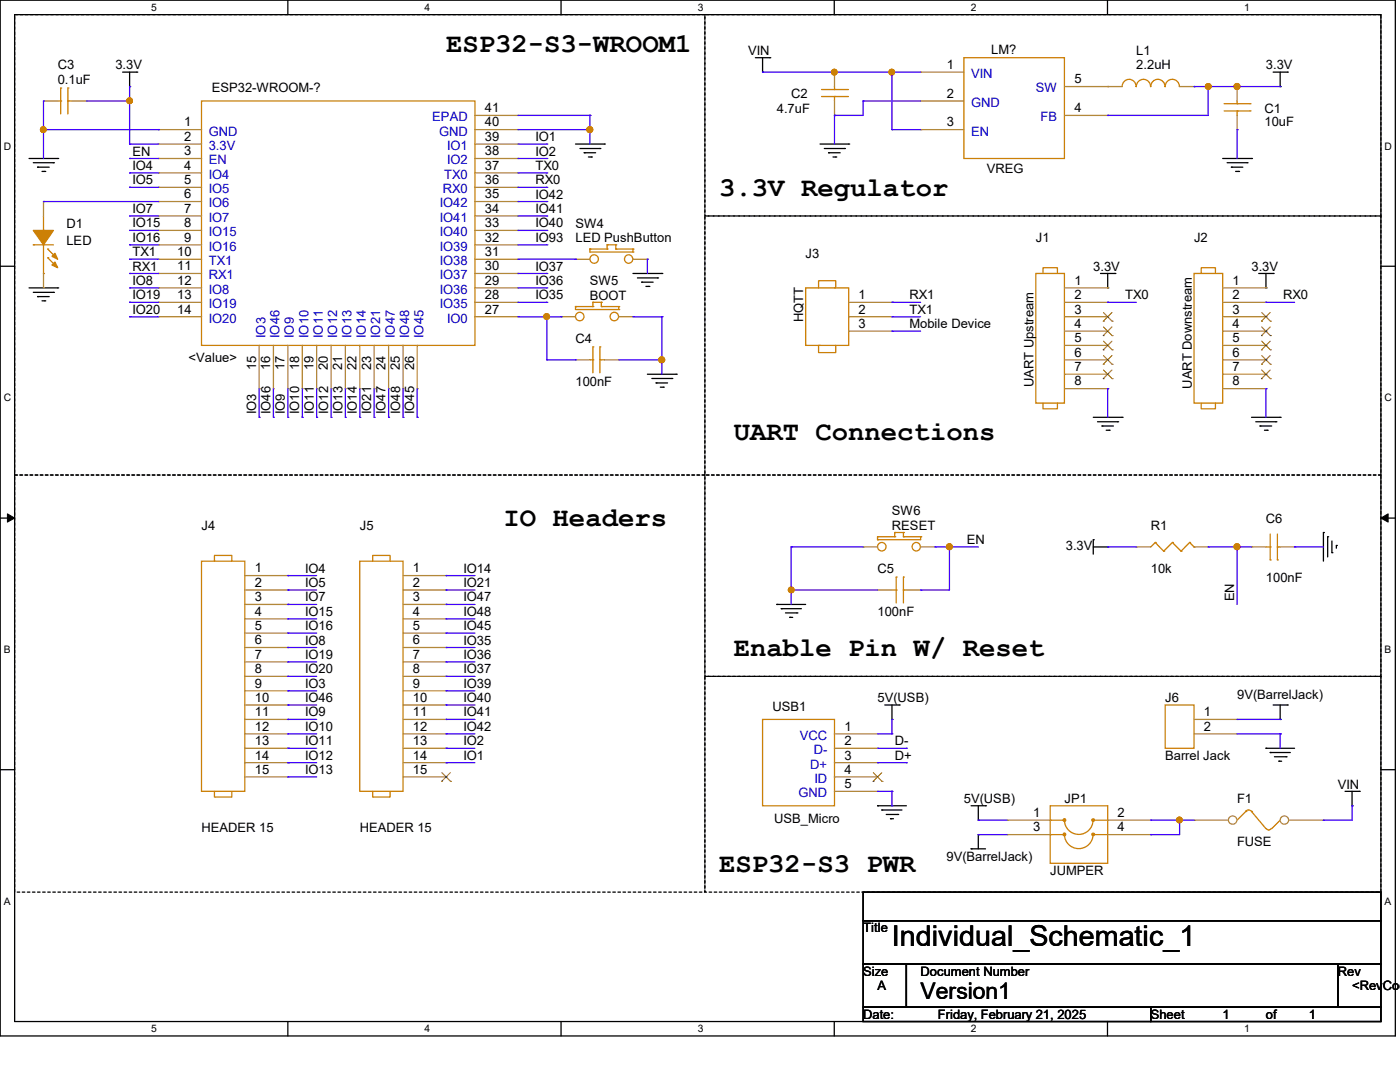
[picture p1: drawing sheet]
<svg xmlns="http://www.w3.org/2000/svg" width="279mm" height="216mm" viewBox="0 0 279 216" stroke-linecap="round" stroke-linejoin="round" font-family="sans-serif">
<path d="M0 0h278.5v206.7h-278.5zM2.9 2.9h272.7v200.9h-272.7z" fill="none" stroke="#000" stroke-width=".25"/>
<g fill="#fff">
<path d="M30.2 .3h1.1v2.3h-1.1z"/>
<path d="M30.2 204.1h1.1v2.3h-1.1z"/>
</g>
<path d="M57.4 0v2.9M57.4 203.8v2.9" fill="none" stroke="#000" stroke-width=".25"/>
<g fill="#fff">
<path d="M84.7 .3h1.1v2.3h-1.1z"/>
<path d="M84.7 204.1h1.1v2.3h-1.1z"/>
</g>
<path d="M112 0v2.9M112 203.8v2.9" fill="none" stroke="#000" stroke-width=".25"/>
<g fill="#fff">
<path d="M139.2 .3h1.1v2.3h-1.1z"/>
<path d="M139.2 204.1h1.1v2.3h-1.1z"/>
</g>
<path d="M166.5 0v2.9M166.5 203.8v2.9" fill="none" stroke="#000" stroke-width=".25"/>
<g fill="#fff">
<path d="M193.8 .3h1.1v2.3h-1.1z"/>
<path d="M193.8 204.1h1.1v2.3h-1.1z"/>
</g>
<path d="M221 0v2.9M221 203.8v2.9" fill="none" stroke="#000" stroke-width=".25"/>
<g fill="#fff">
<path d="M248.3 .3h1.1v2.3h-1.1z"/>
<path d="M248.3 204.1h1.1v2.3h-1.1z"/>
<path d="M.8 28h1.4v2.3h-1.4z"/>
<path d="M276.3 28h1.4v2.3h-1.4z"/>
<path d="M.8 78.2h1.4v2.3h-1.4z"/>
<path d="M276.3 78.2h1.4v2.3h-1.4z"/>
</g>
<path d="M0 53.1h2.9M275.6 53.1h2.9" fill="none" stroke="#000" stroke-width=".25"/>
<g fill="#fff">
<path d="M.8 128.5h1.3v2.2h-1.3z"/>
<path d="M276.3 128.5h1.3v2.2h-1.3z"/>
</g>
<path d="M0 103.4h2.9M275.6 103.4h2.9" fill="none" stroke="#000" stroke-width=".25"/>
<path d="M1.5 102.5l1.4 .9-1.4 .8zM275.6 103.4l1.4-.9v1.7z" fill="#000" stroke="#000" stroke-width=".2"/>
<g fill="#fff">
<path d="M.8 178.7h1.3v2.2h-1.3z"/>
<path d="M276.3 178.7h1.3v2.2h-1.3z"/>
</g>
<g fill="none" stroke="#000" stroke-width=".25">
<path d="M24.5 14.4h2.8M25.9 17.3h.1M25.9 14.4v2.9M27.3 14.4h.1M150.7 11.5h2.9M152.2 14.4h.1M152.2 11.5v2.9M153.6 11.5h.1M254.1 14.4h2.8M255.5 17.3h.1M255.5 14.4v2.9M256.9 14.4h.1"/>
<path d="M5.8 31.6h5.7M6.6 32.5h4.1M7.5 33.4h.1M7.5 33.4h2.3M8.4 34.2h.5M8.9 34.2h.1M10.7 32.5h.1M11.5 31.6h.1M114.9 28.7h5.7M115.7 29.6h4M116.6 30.5h.1M116.6 30.5h2.3"/>
<path d="M117.4 31.3h.6M118 31.3h.1M119.7 29.6h.1M120.6 28.7h.1M163.7 28.7h5.7M164.5 29.6h4M165.4 30.5h.1M165.4 30.5h2.3M166.2 31.3h.6M166.8 31.3h.1M168.5 29.6h.1M169.4 28.7h.1"/>
<path d="M244 31.6h5.8M244.9 32.5h4M245.7 33.4h.1M245.7 33.4h2.3M246.6 34.2h.6M247.2 34.2h.1M248.9 32.5h.1M249.8 31.6h.1M5.8 57.4h5.7M6.6 58.3h4.1M7.5 59.2h.1M7.5 59.2h2.3"/>
<path d="M10.7 58.3h.1M11.5 57.4h.1M126.3 54.6h5.8M127.2 55.5h4M128.1 56.3h.1M128.1 56.3h2.2M128.9 57.1h.6M129.5 57.1h.1M131.2 55.5h.1M132.1 54.6h.1M219.6 54.6h2.9M221.1 57.4h.1"/>
<path d="M221.1 54.6v2.8M222.5 54.6h.1M251.2 54.6h2.9M252.6 57.4h.1M252.6 54.6v2.8M254.1 54.6h.1M8.4 60h.5M8.9 60h.1M129.2 74.7h5.8M130.1 75.5h4M130.9 76.4h.1M130.9 76.4h2.3"/>
<path d="M131.8 77.3h.6M132.4 77.3h.1M134.1 75.5h.1M135 74.7h.1M218.2 83.3h5.7M219 84.2h4.1M219.9 85h.1M219.9 85h2.3M220.8 85.9h.6M221.4 85.9h.1M223.1 84.2h.1M223.9 83.3h.1"/>
<path d="M249.8 83.3h5.7M250.6 84.2h4M251.5 85h.1M251.5 85h2.3M252.3 85.9h.6M252.9 85.9h.1M254.6 84.2h.1M255.5 83.3h.1M218.2 107.7h.1M218.2 109.1h2.9M218.2 107.7v2.9M221.1 109.1h.1"/>
<path d="M264.1 106.3h.1M264.1 106.3v5.7M265 107.1h.1M265 107.1v4M265.8 110.3h.1M265.8 107.9v2.4M266.7 108.8h.1M266.7 108.8v.6M155 120.6h.1M155 120.6h5.8M155.9 121.5h.1M155.9 121.5h4"/>
<path d="M156.8 122.3h2.2M157.6 123.2h.1M157.6 123.2h.6M159 122.3h.1M0 153.6h2.9M176.6 140.7h2.9M178 143.6h.1M178 140.7v2.9M179.5 140.7h.1M252.6 149.3h.1M252.6 149.3h5.8M253.5 150.2h.1"/>
<path d="M253.5 150.2h4M254.1 140.7h2.8M254.3 151h2.4M255.2 151.9h.1M255.2 151.9h.6M255.5 143.6h.1M255.5 140.7v2.9M256.7 151h.1M256.9 140.7h.1M268.4 157.9h2.9M269.8 157.9v2.9M271.3 157.9h.1"/>
<path d="M275.6 153.6h2.9M172.3 178h103.3v5.7h-103.3zM175.1 160.8h.1M175.1 160.8h5.8M176 161.6h.1M176 161.6h4M176.9 162.5h2.3M177.7 163.4h.1M177.7 163.4h.6M179.2 162.5h.1M193.8 169.4h.1M193.8 160.8h2.9"/>
<path d="M193.8 169.4h2.9M195.2 163.7h.1M195.2 166.5h.1M195.2 160.8v2.9M195.2 166.5v2.9M196.7 160.8h.1M269.8 160.8h.1M172.3 183.7h103.3v8.7h-103.3zM172.3 192.4h8.6v8.6h-8.6zM180.9 192.4h86.1v8.6h-86.1zM267 192.4h8.6v8.6h-8.6zM172.3 201h57.4v2.8h-57.4z"/>
<path d="M229.7 201h45.9v2.8h-45.9z"/>
</g>
<path d="M2.9 2.9h137.8v91.9h-137.8zM140.7 2.9h134.9v40.2h-134.9zM140.7 43.1h134.9v51.7h-134.9zM2.9 94.8h137.8v83.2h-137.8zM140.7 94.8h134.9v40.2h-134.9zM140.7 135h134.9v43h-134.9z" fill="none" stroke="#000" stroke-width=".25" stroke-dasharray=".5"/>
<path d="M248.6 161.9l.6-.3 .6 .3M248.6 161.9h.1M248.6 161.9l-1.7 1.8M249.8 161.9h.1M249.8 161.9l2.8 3.5M253.7 165.3l-.5 .3-.5-.3M255.5 163.7h.1M255.5 163.7l-1.7 1.7" fill="none" stroke="#cc8006" stroke-width=".25"/>
<circle cx="246" cy="163.6" r=".84" fill="#fff" stroke="#a84" stroke-width=".25"/>
<path d="M238.3 163.7h.1M238.3 163.7h6.9" fill="none" stroke="#a84" stroke-width=".25"/>
<circle cx="256.3" cy="163.6" r=".84" fill="#fff" stroke="#a84" stroke-width=".25"/>
<g fill="none" stroke="#a84" stroke-width=".25">
<path d="M166.5 14.4h.1M166.5 14.4v2.9M183.7 14.4h.1M183.7 14.4h8.7M212.4 17.3h11.5M221.1 17.3h.1M235.4 17.3h2.9M238.3 17.3h.1M246.9 17.3h.1M246.9 17.3v2.9M8.7 20.2h.1M8.7 20.2h2.8"/>
<path d="M14.4 20.2h2.9M17.3 20.2h.1M31.6 25.9h.1M31.6 28.7h.1M31.6 31.6h.1M31.6 34.5h.1M31.6 37.4h.1M31.6 25.9h8.6M31.6 28.7h8.6M31.6 31.6h8.6M31.6 34.5h8.6M31.6 37.4h8.6"/>
<path d="M94.8 25.9h8.6M94.8 23h8.6M94.8 28.7h8.6M94.8 31.6h8.6M94.8 34.5h8.6M94.8 37.4h8.6M103.4 37.4h.1M103.4 34.5h.1M103.4 31.6h.1M103.4 28.7h.1M103.4 25.9h.1M103.4 23h.1"/>
<path d="M166.5 23h.1M166.5 20.2v2.8M183.7 20.2h.1M183.7 25.9h.1M183.7 20.2h8.7M183.7 25.9h8.7M212.4 23h8.7M221.1 23h.1M246.9 25.9h.1M246.9 23v2.9M8.7 40.2h.1M8.7 57.4h.1"/>
<path d="M8.7 40.2v2.9M8.7 54.6v2.8M31.6 40.2h.1M31.6 43.1h.1M31.6 46h.1M31.6 48.9h.1M31.6 51.7h.1M31.6 54.6h.1M31.6 57.4h.1M31.6 51.7h8.6M31.6 57.4h8.6M31.6 40.2h8.6"/>
<path d="M31.6 43.1h8.6M31.6 46h8.6M31.6 48.9h8.6M31.6 54.6h8.6M94.8 51.7h8.6M94.8 57.4h8.6M94.8 40.2h8.6M94.8 43.1h8.6M94.8 46h8.6M94.8 48.9h8.6M94.8 54.6h8.6M103.4 57.4h.1"/>
<path d="M103.4 54.6h.1M103.4 51.7h.1M103.4 48.9h.1M103.4 46h.1M103.4 43.1h.1M103.4 40.2h.1M114.9 51.7h.1M114.9 51.7h2.8M126.3 51.7h2.9M129.2 51.7h.1M212.4 57.4h8.7M221.1 57.4h.1"/>
<path d="M244 57.4h8.6M252.6 57.4h.1M31.6 60.3h.1M31.6 63.2h.1M31.6 63.2h8.6M31.6 60.3h8.6M51.7 77.6h.1M51.7 68.9v8.7M54.6 77.6h.1M54.6 68.9v8.7M57.4 77.6h.1M57.4 68.9v8.7"/>
<path d="M60.3 77.6h.1M60.3 68.9v8.7M63.2 77.6h.1M63.2 68.9v8.7M66.1 77.6h.1M66.1 68.9v8.7M68.9 77.6h.1M68.9 68.9v8.7M71.8 77.6h.1M71.8 68.9v8.7M74.7 77.6h.1M74.7 68.9v8.7"/>
<path d="M77.6 77.6h.1M77.6 68.9v8.7M80.4 77.6h.1M80.4 68.9v8.7M83.3 77.6h.1M83.3 68.9v8.7M94.8 63.2h8.6M94.8 60.3h8.6M103.4 63.2h.1M103.4 60.3h.1M112 63.2h.1M112 63.2h2.9"/>
<path d="M114.9 71.8h.1M114.9 71.8h2.8M120.6 71.8h2.9M123.5 71.8h.1M123.5 63.2h2.8M126.3 63.2h.1M169.4 63.2h8.6M169.4 60.3h8.6M169.4 66.1h8.6M178 60.3h.1M178 63.2h.1M178 66.1h.1"/>
<path d="M212.4 63.2h8.7M212.4 71.8h8.7M212.4 60.3h8.7M212.4 66.1h8.7M212.4 68.9h8.7M212.4 74.7h8.7M212.4 77.6h8.7M221.1 60.3h.1M221.1 63.2h.1M221.1 66.1h.1M221.1 68.9h.1M221.1 71.8h.1"/>
<path d="M221.1 74.7h.1M221.1 77.6h.1M244 63.2h8.6M244 71.8h8.6M244 60.3h8.6M244 66.1h8.6M244 68.9h8.6M244 74.7h8.6M244 77.6h8.6M252.6 60.3h.1M252.6 63.2h.1M252.6 66.1h.1"/>
<path d="M252.6 68.9h.1M252.6 71.8h.1M252.6 74.7h.1M252.6 77.6h.1M48.9 114.9h8.5M48.9 117.7h8.5M57.4 114.9h.1M57.4 117.7h.1M80.4 114.9h8.6M80.4 117.7h8.6M89 114.9h.1M89 117.7h.1"/>
<path d="M172.3 109.1h.1M172.3 109.1h2.8M175.1 117.7h.1M175.1 117.7h2.9M180.9 117.7h2.8M183.7 117.7h.1M183.7 109.1h2.9M186.6 109.1h.1M226.8 109.1h.1M226.8 109.1h2.9M238.3 109.1h2.8M241.1 109.1h.1"/>
<path d="M249.8 109.1h.1M249.8 109.1h2.8M255.5 109.1h2.9M258.4 109.1h.1M48.9 120.6h8.5M48.9 123.5h8.5M48.9 126.3h8.5M48.9 129.2h8.5M48.9 132.1h8.5M48.9 135h8.5M48.9 137.8h8.5M57.4 120.6h.1"/>
<path d="M57.4 123.5h.1M57.4 126.3h.1M57.4 129.2h.1M57.4 132.1h.1M57.4 135h.1M57.4 137.8h.1M80.4 120.6h8.6M80.4 123.5h8.6M80.4 126.3h8.6M80.4 129.2h8.6M80.4 132.1h8.6M80.4 135h8.6"/>
<path d="M80.4 137.8h8.6M89 120.6h.1M89 123.5h.1M89 126.3h.1M89 129.2h.1M89 132.1h.1M89 135h.1M89 137.8h.1M48.9 140.7h8.5M48.9 143.6h8.5M48.9 146.4h8.5M48.9 149.3h8.5"/>
<path d="M48.9 152.2h8.5M48.9 155h8.5M57.4 140.7h.1M57.4 143.6h.1M57.4 146.4h.1M57.4 149.3h.1M57.4 152.2h.1M57.4 155h.1M80.4 140.7h8.6M80.4 143.6h8.6M80.4 146.4h8.6M80.4 149.3h8.6"/>
<path d="M80.4 152.2h8.6M80.4 155h8.6M89 140.7h.1M89 143.6h.1M89 146.4h.1M89 149.3h.1M89 152.2h.1M89 155h.1M166.5 146.4h8.6M166.5 149.3h8.6M166.5 152.2h8.6M166.5 155h8.6"/>
<path d="M166.5 157.9h8.6M175.1 146.4h.1M175.1 149.3h.1M175.1 152.2h.1M175.1 155h.1M175.1 157.9h.1M238.3 143.6h8.6M238.3 146.4h8.6M246.9 143.6h.1M246.9 146.4h.1M201 163.7h.1M201 166.5h.1"/>
<path d="M201 163.7h8.6M201 166.5h8.6M221.1 163.7h8.6M221.1 166.5h8.6M229.7 163.7h.1M229.7 166.5h.1M257.2 163.7h6.9M264.1 163.7h.1"/>
</g>
<g fill="none" stroke="#cc8006" stroke-width=".25">
<path d="M12.1 17.6h.1M12.1 17.6v5.1M13.5 17.6h.1M13.5 17.6v5.1M164 19.3h5.1M164 17.9h5.1M166.5 17.9h.1M166.5 19.3h.1M166.5 17.3v.6M166.5 19.3v.9M169.1 19.3h.1M169.1 17.9h.1"/>
<path d="M192.4 11.5h20v20.1h-20zM226.7 17.3a1.4 1.4 0 0 0-1.4-1.5 1.4 1.4 0 0 0-1.4 1.5M229.6 17.3a1.42 1.42 0 0 0-1.4-1.5 1.42 1.42 0 0 0-1.4 1.5M232.5 17.3a1.42 1.42 0 0 0-1.4-1.5 1.42 1.42 0 0 0-1.4 1.5M235.4 17.3a1.42 1.42 0 0 0-1.4-1.5 1.42 1.42 0 0 0-1.5 1.5M11.5 20.2h.6M12.1 20.2h.1M13.5 20.2h.1M13.5 20.2h.9M40.2 20.2h54.6v48.7h-54.6zM244.3 22.1h5.2M244.3 20.7h5.2"/>
<path d="M246.9 20.7h.1M246.9 22.1h.1M246.9 20.2v.5M246.9 22.1v.9M249.5 22.1h.1M249.5 20.7h.1M6.6 48.9h.1M6.6 48.9h4.1M8.7 46h.1M8.7 54.6h.1M8.7 43.1v2.9M8.7 48.9v5.7"/>
<path d="M9.5 49.7h.1M9.5 51.4h.1M9.5 49.7l1.8 1.7M9.5 51.4l1.8 1.8M117.7 49.7h.1M117.7 49.7v.6h8.6M117.7 49.7h3.5M121.2 48.9h.1M121.2 49.7h.1M121.2 48.9h1.7M121.2 48.9v.8M122.9 49.7h.1"/>
<path d="M122.9 48.9h.1M122.9 49.7h3.4M122.9 48.9v.8M126.3 50.3h.1M126.3 49.7h.1M126.3 49.7v.6M160.8 57.4h8.6v11.5h-8.6zM163.4 57.4v-1.4h3.4v1.4h-.3M206.7 54.6h5.7v25.8h-5.7zM208.2 54.6v-1.2h2.8v1.2M238.3 54.6h5.7v25.8h-5.7zM239.7 54.6v-1.2h2.9v1.2"/>
<path d="M114.9 61.2h.1M114.9 61.2v.6h8.6M114.9 61.2h3.4M117.7 71.8h.6M118.3 60.3h.1M118.3 61.2h.1M118.3 71.8h.1M118.3 69.2h.1M118.3 60.3h1.7M118.3 60.3v.9M118.3 69.2v5.2M119.7 69.2h.1"/>
<path d="M119.7 71.8h.1M119.7 71.8h.9M119.7 69.2v5.2M120 61.2h.1M120 60.3h.1M120 61.2h3.5M120 60.3v.9M123.5 61.8h.1M123.5 61.2h.1M123.5 61.2v.6M163.7 68.9h-.3v1.5h3.4v-1.5M208.2 80.4v1.2h2.8v-1.2"/>
<path d="M239.7 80.4v1.2h2.9v-1.2M40.2 112h8.7v45.9h-8.7zM42.8 112v-1.2h3.5v1.2M71.8 112h8.6v45.9h-8.6zM74.4 112v-1.2h3.5v1.2M175.1 107.7h.1M175.1 107.1h.1M175.1 107.1v.6M175.1 107.1h3.5M178 117.7h.9M178.6 107.1h.1M178.6 106.3h.1"/>
<path d="M178.6 106.3v.8M178.6 106.3h1.7M178.9 115.1h.1M178.9 117.7h.1M178.9 115.1v5.2M180.3 106.3h.1M180.3 107.1h.1M180.3 117.7h.1M180.3 115.1h.1M180.3 107.1h3.4M180.3 106.3v.8M180.3 115.1v5.2"/>
<path d="M180.3 117.7h.6M183.7 107.1h.1M183.7 107.1v.6h-8.6M230.5 108.2h.1M230.5 108.2l-.8 .9M230.5 108.2l1.7 1.8M232.2 110h.1M234 108.2h.1M234 108.2l-1.8 1.8M234 108.2l1.7 1.8M235.7 110h.1M237.4 108.2h.1"/>
<path d="M237.4 108.2l-1.7 1.8M237.4 108.2l.9 .9M238.3 109.1h.1M252.6 109.1h.9M253.5 111.7h.1M253.5 109.1h.1M253.5 106.6v5.1M254.9 109.1h.1M254.9 111.7h.1M254.9 109.1h.6M254.9 106.6v5.1M42.8 157.9v1.1h3.5v-1.1"/>
<path d="M74.4 157.9v1.1h3.5v-1.1M152.2 143.6h14.3v17.2h-14.3zM232.5 140.7h5.8v8.6h-5.8zM209.6 160.8h11.5v11.5h-11.5zM209.6 166.5h2.8a2.86 2.86 0 0 0 2.9 2.8 2.86 2.86 0 0 0 2.8-2.8M209.6 163.7h2.8a2.86 2.86 0 0 0 2.9 2.8 2.86 2.86 0 0 0 2.8-2.8M209.6 166.5h.1M209.6 163.7h.1M218.2 163.7h.1M218.2 166.5h.1M218.2 163.7h2.9M218.2 166.5h2.9"/>
<circle cx="118.6" cy="51.7" r=".85"/>
<circle cx="125.4" cy="51.7" r=".83"/>
<circle cx="115.7" cy="63.2" r=".85"/>
<circle cx="122.6" cy="63.2" r=".85"/>
<circle cx="176" cy="109.1" r=".85"/>
<circle cx="182.8" cy="109.1" r=".83"/>
</g>
<g fill="#cc8006" stroke="#cc8006" stroke-width=".25">
<path d="M6.6 46h4.1l-2 2.9z" fill-rule="evenodd"/>
<path d="M10.4 52.9l.6-.6 .5 1.1z" fill-rule="evenodd"/>
<path d="M11 50.5l.5 1.2-1.1-.6z" fill-rule="evenodd"/>
<circle cx="218.2" cy="166.5" r=".27"/>
<circle cx="218.2" cy="163.6" r=".27"/>
<circle cx="212.4" cy="163.6" r=".27"/>
<circle cx="212.4" cy="166.5" r=".27"/>
</g>
<g fill="none" stroke="#804000" stroke-width=".2">
<path d="M220.2 64.1h.1M220.2 67h.1M220.2 69.8h.1M220.2 72.7h.1M220.2 75.6h.1M220.2 62.4l1.8 1.7M220.2 65.2l1.8 1.8M220.2 68.1l1.8 1.7M220.2 71l1.8 1.7M220.2 73.8l1.8 1.8M221.9 62.4l-1.7 1.7M221.9 65.2l-1.7 1.8"/>
<path d="M221.9 68.1l-1.7 1.7M221.9 71l-1.7 1.7M221.9 73.8l-1.7 1.8M222 64.1h.1M222 67h.1M222 69.8h.1M222 72.7h.1M222 75.6h.1M251.8 64.1h.1M251.8 67h.1M251.8 69.8h.1M251.8 72.7h.1"/>
<path d="M251.8 75.6h.1M251.8 62.4l1.7 1.7M251.8 65.2l1.7 1.8M251.8 68.1l1.7 1.7M251.8 71l1.7 1.7M251.8 73.8l1.7 1.8M253.5 62.4l-1.7 1.7M253.5 65.2l-1.7 1.8M253.5 68.1l-1.7 1.7M253.5 71l-1.7 1.7M253.5 73.8l-1.7 1.8M253.5 64.1h.1"/>
<path d="M253.5 67h.1M253.5 69.8h.1M253.5 72.7h.1M253.5 75.6h.1M88.1 155.9h.1M88.2 154.2l1.7 1.7M89.9 154.2l-1.8 1.7M89.9 155.9h.1M174.2 155.9h.1M174.3 154.2l1.7 1.7M176 154.2l-1.8 1.7M176 155.9h.1"/>
</g>
<g fill="none" stroke="#4200ff" stroke-width=".25">
<path d="M25.9 17.3h.1M25.9 17.3v11.4M152.2 14.4h.1M152.2 14.4h31.5M166.5 14.4h.1M178 14.4h.1M178 14.4v11.5M238.3 17.3h.1M238.3 17.3h17.2M241.1 17.3h.1M241.1 17.3v5.7h-20M255.5 17.3h.1"/>
<path d="M8.7 25.9h.1M8.7 20.2h.1M8.7 25.9h22.9M8.7 20.2v11.4M17.3 20.2h8.6M25.9 28.7h.1M25.9 20.2h.1M25.9 31.6h.1M25.9 34.5h.1M25.9 37.4h.1M25.9 28.7h5.7M25.9 34.5h5.7"/>
<path d="M25.9 37.4h5.7M25.9 31.6h5.7M31.6 25.9h.1M103.4 23h14.3M103.4 25.9h14.3M103.4 28.7h5.7M103.4 34.5h5.7M103.4 37.4h5.7M103.4 31.6h5.7M109.1 34.5h.1M109.1 37.4h.1M109.1 28.7h.1"/>
<path d="M109.1 31.6h.1M117.7 25.9h.1M117.7 23h.1M117.7 23v5.7M166.5 23h.1M166.5 23v5.7M172.3 20.2h.1M172.3 20.2v2.8h-5.8M172.3 20.2h11.4M178 25.9h.1M178 25.9h5.7M221.1 23h.1"/>
<path d="M246.9 25.9h.1M246.9 25.9v5.7M8.7 40.2h.1M8.7 40.2h22.9M25.9 51.7h.1M25.9 54.6h.1M25.9 43.1h.1M25.9 46h.1M25.9 48.9h.1M25.9 57.4h.1M25.9 51.7h5.7M25.9 54.6h5.7"/>
<path d="M25.9 43.1h5.7M25.9 46h5.7M25.9 48.9h5.7M25.9 57.4h5.7M103.4 40.2h5.7M103.4 51.7h11.5M103.4 54.6h5.7M103.4 43.1h5.7M103.4 46h5.7M103.4 48.9h5.7M103.4 57.4h5.7M109.1 40.2h.1"/>
<path d="M109.1 43.1h.1M109.1 46h.1M109.1 48.9h.1M109.1 54.6h.1M109.1 57.4h.1M114.9 51.7h.1M129.2 51.7h.1M129.2 51.7v2.9M25.9 60.3h.1M25.9 63.2h.1M25.9 63.2h5.7M25.9 60.3h5.7"/>
<path d="M51.7 77.6v5.7M54.6 77.6v5.7M57.4 77.6v5.7M60.3 77.6v5.7M63.2 77.6v5.7M66.1 77.6v5.7M68.9 77.6v5.7M71.8 77.6v5.7M74.7 77.6v5.7M77.6 77.6v5.7M80.4 77.6v5.7M83.3 77.6v5.7"/>
<path d="M103.4 63.2h8.6M103.4 60.3h5.7M109.1 63.2h.1M109.1 71.8h.1M109.1 60.3h.1M109.1 71.8h5.8M109.1 63.2v8.6M112 63.2h.1M114.9 71.8h.1M123.5 71.8h8.6M126.3 63.2h5.8M132.1 63.2h.1"/>
<path d="M132.1 71.8h.1M132.1 63.2v11.5M178 60.3h.1M178 63.2h.1M178 66.1h.1M178 63.2h5.7M178 60.3h5.7M178 66.1h5.7M221.1 77.6h.1M221.1 60.3h.1M221.1 77.6v5.7M221.1 60.3h5.7"/>
<path d="M252.6 77.6h.1M252.6 60.3h.1M252.6 77.6v5.7M252.6 60.3h5.8M51.7 83.3h.1M54.6 83.3h.1M57.4 83.3h.1M60.3 83.3h.1M63.2 83.3h.1M66.1 83.3h.1M68.9 83.3h.1M71.8 83.3h.1"/>
<path d="M74.7 83.3h.1M77.6 83.3h.1M80.4 83.3h.1M83.3 83.3h.1M57.4 114.9h.1M57.4 117.7h.1M57.4 117.7h5.8M57.4 114.9h5.8M89 114.9h.1M89 117.7h.1M89 117.7h5.8M89 114.9h5.8"/>
<path d="M157.9 109.1h.1M157.9 117.7h.1M157.9 109.1h14.4M157.9 109.1v11.5M157.9 117.7h17.2M183.7 117.7h.1M186.6 109.1h.1M186.6 109.1h8.6M189.5 109.1h.1M189.5 109.1v8.6h-5.8M221.1 109.1h.1M221.1 109.1h5.7"/>
<path d="M241.1 109.1h.1M241.1 109.1h8.7M246.9 109.1h.1M246.9 109.1v11.5M258.4 109.1h.1M258.4 109.1h5.7M57.4 120.6h.1M57.4 123.5h.1M57.4 126.3h.1M57.4 129.2h.1M57.4 132.1h.1M57.4 135h.1"/>
<path d="M57.4 137.8h.1M57.4 120.6h5.8M57.4 123.5h5.8M57.4 126.3h5.8M57.4 129.2h5.8M57.4 132.1h5.8M57.4 135h5.8M57.4 137.8h5.8M89 120.6h.1M89 123.5h.1M89 126.3h.1M89 129.2h.1"/>
<path d="M89 132.1h.1M89 135h.1M89 137.8h.1M89 120.6h5.8M89 123.5h5.8M89 126.3h5.8M89 129.2h5.8M89 132.1h5.8M89 135h5.8M89 137.8h5.8M57.4 140.7h.1M57.4 143.6h.1"/>
<path d="M57.4 146.4h.1M57.4 149.3h.1M57.4 152.2h.1M57.4 155h.1M57.4 140.7h5.8M57.4 143.6h5.8M57.4 146.4h5.8M57.4 149.3h5.8M57.4 152.2h5.8M57.4 155h5.8M89 140.7h.1M89 143.6h.1"/>
<path d="M89 146.4h.1M89 149.3h.1M89 152.2h.1M89 140.7h5.8M89 143.6h5.8M89 146.4h5.8M89 149.3h5.8M89 152.2h5.8M175.1 146.4h2.9M175.1 149.3h5.8M175.1 152.2h5.8M175.1 157.9h2.9"/>
<path d="M178 157.9h.1M178 143.6h.1M178 146.4h.1M178 143.6v2.8M178 157.9v2.9M180.9 149.3h.1M180.9 152.2h.1M246.9 143.6h8.6M246.9 146.4h8.6M255.5 143.6h.1M255.5 146.4h.1M255.5 146.4v2.9"/>
<path d="M178 160.8h.1M195.2 163.7h.1M195.2 166.5h.1M195.2 163.7h5.8M195.2 166.5h5.8M229.7 163.7h.1M229.7 166.5h.1M229.7 163.7h8.6M235.4 163.7h.1M235.4 163.7v2.8h-5.7M264.1 163.7h.1M269.8 160.8h.1"/>
<path d="M269.8 160.8v2.9h-5.7"/>
</g>
<g fill="#f00" stroke="#f00" stroke-width=".25">
<circle cx="178" cy="14.4" r=".55"/>
<circle cx="166.5" cy="14.4" r=".55"/>
<circle cx="246.9" cy="17.3" r=".57"/>
<circle cx="241.1" cy="17.3" r=".55"/>
<circle cx="8.6" cy="25.9" r=".55"/>
<circle cx="25.9" cy="20.1" r=".55"/>
<circle cx="117.7" cy="25.9" r=".57"/>
<circle cx="109.1" cy="63.2" r=".55"/>
<circle cx="132.1" cy="71.8" r=".57"/>
<circle cx="189.5" cy="109.1" r=".57"/>
<circle cx="157.9" cy="117.7" r=".55"/>
<circle cx="246.9" cy="109.1" r=".57"/>
<circle cx="235.4" cy="163.6" r=".55"/>
</g>
<text font-size="5.7" x="178" y="188.8">Individual_Schematic_1</text>
<g font-size="5.4">
<text x="89" y="10.3">ESP32-S3-WROOM1</text>
<text x="143.6" y="39">3.3V Regulator</text>
<text x="146.4" y="87.8">UART Connections</text>
<text x="100.5" y="105">IO Headers</text>
<text x="146.4" y="130.9">Enable Pin W/ Reset</text>
<text x="143.6" y="173.9">ESP32-S3 PWR</text>
</g>
<text font-size="4.6" x="183.7" y="199.3">Version1</text>
<g font-size="2.6">
<text x="149.3" y="11">VIN</text>
<text x="197.8" y="10.7">LM?</text>
<text x="226.8" y="11">L1</text>
<text x="11.5" y="13.8">C3</text>
<text x="11.5" y="16.7">0.1uF</text>
<text x="23" y="13.8">3.3V</text>
<text x="188.9" y="13.8">1</text>
<text x="214.4" y="16.6">5</text>
<text x="226.8" y="13.8">2.2uH</text>
<text x="252.6" y="13.8">3.3V</text>
<text x="42.2" y="18.5">ESP32-WROOM-?</text>
<text x="96.8" y="22.4">41</text>
<text x="155" y="22.5">4.7uF</text>
<text x="157.9" y="19.6">C2</text>
<text x="188.9" y="19.5">2</text>
<text x="214.4" y="22.4">4</text>
<text x="252.3" y="22.5">C1</text>
<text x="36.8" y="25.2">1</text>
<text x="36.8" y="28.1">2</text>
<text x="96.8" y="28.1">39</text>
<text x="96.8" y="25.2">40</text>
<text x="106.8" y="28.2">IO1</text>
<text x="188.9" y="25.2">3</text>
<text x="252.3" y="25.1">10uF</text>
<text x="26.5" y="31">EN</text>
<text x="26.5" y="33.9">IO4</text>
<text x="36.8" y="31">3</text>
<text x="36.8" y="33.9">4</text>
<text x="96.8" y="33.9">37</text>
<text x="96.8" y="31">38</text>
<text x="106.8" y="33.9">TX0</text>
<text x="106.8" y="31">IO2</text>
<text x="196.9" y="34.5">VREG</text>
<text x="26.5" y="36.8">IO5</text>
<text x="36.8" y="36.7">5</text>
<text x="36.8" y="39.6">6</text>
<text x="96.8" y="39.6">35</text>
<text x="96.8" y="36.7">36</text>
<text x="106.8" y="36.8">RX0</text>
<text x="106.8" y="39.6">IO42</text>
<text x="13.3" y="45.4">D1</text>
<text x="26.5" y="42.5">IO7</text>
<text x="26.5" y="45.4">IO15</text>
<text x="36.8" y="42.5">7</text>
<text x="36.8" y="45.3">8</text>
<text x="96.8" y="45.3">33</text>
<text x="96.8" y="42.5">34</text>
<text x="106.8" y="42.5">IO41</text>
<text x="106.8" y="45.4">IO40</text>
<text x="114.8" y="45.4">SW4</text>
<text x="13.3" y="48.9">LED</text>
<text x="26.5" y="51.1">TX1</text>
<text x="26.5" y="54">RX1</text>
<text x="26.5" y="48.3">IO16</text>
<text x="35.3" y="51.1">10</text>
<text x="35.3" y="53.9">11</text>
<text x="36.8" y="48.2">9</text>
<text x="96.8" y="53.9">30</text>
<text x="96.8" y="51.1">31</text>
<text x="96.8" y="48.2">32</text>
<text x="106.8" y="48.3">IO93</text>
<text x="106.8" y="54">IO37</text>
<text x="114.8" y="48.3">LED PushButton</text>
<text x="160.8" y="51.5">J3</text>
<text x="206.7" y="48.3">J1</text>
<text x="238.3" y="48.3">J2</text>
<text x="26.5" y="56.9">IO8</text>
<text x="26.5" y="59.7">IO19</text>
<text x="35.3" y="56.8">12</text>
<text x="35.3" y="59.7">13</text>
<text x="96.8" y="59.7">28</text>
<text x="96.8" y="56.8">29</text>
<text x="106.8" y="56.9">IO36</text>
<text x="106.8" y="59.7">IO35</text>
<text x="117.7" y="56.9">SW5</text>
<text x="117.7" y="59.8">BOOT</text>
<text x="171.4" y="59.7">1</text>
<text x="181.5" y="59.7">RX1</text>
<text x="214.4" y="56.8">1</text>
<text x="214.4" y="59.7">2</text>
<text x="218.2" y="54.1">3.3V</text>
<text x="224.5" y="59.7">TX0</text>
<text x="246" y="56.8">1</text>
<text x="246" y="59.7">2</text>
<text x="249.8" y="54.1">3.3V</text>
<text x="256.1" y="59.7">RX0</text>
<text x="26.5" y="62.6">IO20</text>
<text x="35.3" y="62.6">14</text>
<text x="96.8" y="62.6">27</text>
<text x="160.3" y="64.3" transform="rotate(-90 160.3 64.3)">HQTT</text>
<text x="171.4" y="62.6">2</text>
<text x="171.4" y="65.4">3</text>
<text x="181.5" y="62.6">TX1</text>
<text x="181.5" y="65.5">Mobile Device</text>
<text x="214.4" y="62.6">3</text>
<text x="214.4" y="65.4">4</text>
<text x="246" y="62.6">3</text>
<text x="246" y="65.4">4</text>
<text x="114.8" y="68.4">C4</text>
<text x="214.4" y="68.3">5</text>
<text x="214.4" y="71.2">6</text>
<text x="246" y="68.3">5</text>
<text x="246" y="71.2">6</text>
<text x="37.6" y="72.1">&lt;Value&gt;</text>
<text x="51.1" y="73.8" transform="rotate(-90 51.1 73.8)">15</text>
<text x="53.9" y="73.8" transform="rotate(-90 53.9 73.8)">16</text>
<text x="56.8" y="73.8" transform="rotate(-90 56.8 73.8)">17</text>
<text x="59.7" y="73.8" transform="rotate(-90 59.7 73.8)">18</text>
<text x="62.6" y="73.8" transform="rotate(-90 62.6 73.8)">19</text>
<text x="65.4" y="73.8" transform="rotate(-90 65.4 73.8)">20</text>
<text x="68.3" y="73.8" transform="rotate(-90 68.3 73.8)">21</text>
<text x="71.2" y="73.8" transform="rotate(-90 71.2 73.8)">22</text>
<text x="74" y="73.8" transform="rotate(-90 74 73.8)">23</text>
<text x="76.9" y="73.8" transform="rotate(-90 76.9 73.8)">24</text>
<text x="79.8" y="73.8" transform="rotate(-90 79.8 73.8)">25</text>
<text x="82.6" y="73.8" transform="rotate(-90 82.6 73.8)">26</text>
<text x="114.8" y="77">100nF</text>
<text x="206.2" y="77.3" transform="rotate(-90 206.2 77.3)">UART Upstream</text>
<text x="214.4" y="74">7</text>
<text x="214.4" y="76.9">8</text>
<text x="237.8" y="77.6" transform="rotate(-90 237.8 77.6)">UART Downstream</text>
<text x="246" y="74">7</text>
<text x="246" y="76.9">8</text>
<text x="51.1" y="82.7" transform="rotate(-90 51.1 82.7)">IO3</text>
<text x="54" y="82.7" transform="rotate(-90 54 82.7)">IO46</text>
<text x="56.9" y="82.7" transform="rotate(-90 56.9 82.7)">IO9</text>
<text x="59.7" y="82.7" transform="rotate(-90 59.7 82.7)">IO10</text>
<text x="62.6" y="82.7" transform="rotate(-90 62.6 82.7)">IO11</text>
<text x="65.5" y="82.7" transform="rotate(-90 65.5 82.7)">IO12</text>
<text x="68.3" y="82.7" transform="rotate(-90 68.3 82.7)">IO13</text>
<text x="71.2" y="82.7" transform="rotate(-90 71.2 82.7)">IO14</text>
<text x="74.1" y="82.7" transform="rotate(-90 74.1 82.7)">IO21</text>
<text x="77" y="82.7" transform="rotate(-90 77 82.7)">IO47</text>
<text x="79.8" y="82.7" transform="rotate(-90 79.8 82.7)">IO48</text>
<text x="82.7" y="82.7" transform="rotate(-90 82.7 82.7)">IO45</text>
<text x="40.2" y="105.7">J4</text>
<text x="71.8" y="105.7">J5</text>
<text x="178" y="102.8">SW6</text>
<text x="178" y="105.7">RESET</text>
<text x="229.7" y="105.7">R1</text>
<text x="252.6" y="104.3">C6</text>
<text x="193" y="108.5">EN</text>
<text x="212.7" y="109.7">3.3V</text>
<text x="50.8" y="114.2">1</text>
<text x="50.8" y="117.1">2</text>
<text x="50.8" y="120">3</text>
<text x="60.9" y="114.3">IO4</text>
<text x="60.9" y="117.1">IO5</text>
<text x="82.4" y="114.2">1</text>
<text x="82.4" y="117.1">2</text>
<text x="82.4" y="120">3</text>
<text x="92.5" y="114.3">IO14</text>
<text x="92.5" y="117.1">IO21</text>
<text x="175.1" y="114.3">C5</text>
<text x="229.7" y="114.3">10k</text>
<text x="252.6" y="116">100nF</text>
<text x="50.8" y="122.9">4</text>
<text x="50.8" y="125.7">5</text>
<text x="60.9" y="120">IO7</text>
<text x="60.9" y="122.9">IO15</text>
<text x="60.9" y="125.7">IO16</text>
<text x="82.4" y="122.9">4</text>
<text x="82.4" y="125.7">5</text>
<text x="92.5" y="120">IO47</text>
<text x="92.5" y="122.9">IO48</text>
<text x="92.5" y="125.7">IO45</text>
<text x="175.1" y="122.9">100nF</text>
<text x="246.3" y="120" transform="rotate(-90 246.3 120)">EN</text>
<text x="50.8" y="128.6">6</text>
<text x="50.8" y="131.4">7</text>
<text x="60.9" y="128.6">IO8</text>
<text x="60.9" y="131.5">IO19</text>
<text x="82.4" y="128.6">6</text>
<text x="82.4" y="131.4">7</text>
<text x="92.5" y="128.6">IO35</text>
<text x="92.5" y="131.5">IO36</text>
<text x="50.8" y="134.3">8</text>
<text x="50.8" y="137.2">9</text>
<text x="60.9" y="134.4">IO20</text>
<text x="60.9" y="137.2">IO3</text>
<text x="82.4" y="134.3">8</text>
<text x="82.4" y="137.2">9</text>
<text x="92.5" y="134.4">IO37</text>
<text x="92.5" y="137.2">IO39</text>
<text x="50.8" y="140">10</text>
<text x="50.8" y="142.9">11</text>
<text x="60.9" y="140.1">IO46</text>
<text x="60.9" y="143">IO9</text>
<text x="82.4" y="140">10</text>
<text x="82.4" y="142.9">11</text>
<text x="92.5" y="140.1">IO40</text>
<text x="92.5" y="143">IO41</text>
<text x="154.2" y="141.9">USB1</text>
<text x="175.1" y="140.2">5V(USB)</text>
<text x="232.5" y="140.2">J6</text>
<text x="240.3" y="142.9">1</text>
<text x="246.9" y="139.6">9V(BarrelJack)</text>
<text x="50.8" y="145.8">12</text>
<text x="50.8" y="148.7">13</text>
<text x="60.9" y="145.8">IO10</text>
<text x="60.9" y="148.7">IO11</text>
<text x="82.4" y="145.8">12</text>
<text x="82.4" y="148.7">13</text>
<text x="92.5" y="145.8">IO42</text>
<text x="92.5" y="148.7">IO2</text>
<text x="168.5" y="145.8">1</text>
<text x="168.5" y="148.7">2</text>
<text x="178.6" y="148.7">D-</text>
<text x="240.3" y="145.8">2</text>
<text x="50.8" y="151.6">14</text>
<text x="50.8" y="154.4">15</text>
<text x="60.9" y="151.6">IO12</text>
<text x="60.9" y="154.4">IO13</text>
<text x="82.4" y="151.6">14</text>
<text x="82.4" y="154.4">15</text>
<text x="92.5" y="151.6">IO1</text>
<text x="168.5" y="151.6">3</text>
<text x="168.5" y="154.4">4</text>
<text x="178.6" y="151.6">D+</text>
<text x="232.5" y="151.6">Barrel Jack</text>
<text x="168.5" y="157.3">5</text>
<text x="192.4" y="160.2">5V(USB)</text>
<text x="212.4" y="160.2">JP1</text>
<text x="246.9" y="160.2">F1</text>
<text x="267" y="157.4">VIN</text>
<text x="40.2" y="166">HEADER 15</text>
<text x="71.8" y="166">HEADER 15</text>
<text x="154.5" y="164.3">USB_Micro</text>
<text x="206.2" y="163">1</text>
<text x="206.2" y="165.9">3</text>
<text x="223.1" y="163">2</text>
<text x="223.1" y="165.9">4</text>
<text x="188.9" y="171.7">9V(BarrelJack)</text>
<text x="246.9" y="168.9">FUSE</text>
<text x="209.6" y="174.6">JUMPER</text>
<text x="172.3" y="186.1">Title</text>
<text x="172.3" y="194.7">Size</text>
<text x="175.1" y="197.6">A</text>
<text x="183.7" y="194.7">Document Number</text>
<text x="267" y="194.7">Rev</text>
<text x="269.8" y="197.6">&lt;RevCod</text>
<text x="172.3" y="203.3">Date:</text>
<text x="187.2" y="203.3">Friday, February 21, 2025</text>
<text x="229.7" y="203.3">Sheet</text>
<text x="244" y="203.3">1</text>
<text x="252.6" y="203.3">of</text>
<text x="261.2" y="203.3">1</text>
</g>
<g font-size="2.6" fill="#00c">
<text x="193.8" y="15.6">VIN</text>
<text x="193.8" y="21.3">GND</text>
<text x="206.7" y="18.5">SW</text>
<text x="41.7" y="27.1">GND</text>
<text x="41.7" y="29.9">3.3V</text>
<text x="86.3" y="24.2">EPAD</text>
<text x="87.6" y="27.1">GND</text>
<text x="89.2" y="29.9">IO1</text>
<text x="193.8" y="27.1">EN</text>
<text x="207.7" y="24.2">FB</text>
<text x="41.7" y="32.8">EN</text>
<text x="41.7" y="35.7">IO4</text>
<text x="88.6" y="35.7">TX0</text>
<text x="89.2" y="32.8">IO2</text>
<text x="41.7" y="38.6">IO5</text>
<text x="41.7" y="41.4">IO6</text>
<text x="87.8" y="41.4">IO42</text>
<text x="88.4" y="38.6">RX0</text>
<text x="41.7" y="44.3">IO7</text>
<text x="41.7" y="47.2">IO15</text>
<text x="87.8" y="47.2">IO40</text>
<text x="87.8" y="44.3">IO41</text>
<text x="41.7" y="50">IO16</text>
<text x="41.7" y="52.9">TX1</text>
<text x="87.8" y="52.9">IO38</text>
<text x="87.8" y="50">IO39</text>
<text x="41.7" y="55.8">RX1</text>
<text x="41.7" y="58.6">IO8</text>
<text x="87.8" y="58.6">IO36</text>
<text x="87.8" y="55.8">IO37</text>
<text x="41.7" y="61.5">IO19</text>
<text x="41.7" y="64.4">IO20</text>
<text x="87.8" y="61.5">IO35</text>
<text x="89.2" y="64.4">IO0</text>
<text x="53" y="67.5" transform="rotate(-90 53 67.5)">IO3</text>
<text x="55.8" y="67.5" transform="rotate(-90 55.8 67.5)">IO46</text>
<text x="58.7" y="67.5" transform="rotate(-90 58.7 67.5)">IO9</text>
<text x="61.6" y="67.5" transform="rotate(-90 61.6 67.5)">IO10</text>
<text x="64.4" y="67.5" transform="rotate(-90 64.4 67.5)">IO11</text>
<text x="67.3" y="67.5" transform="rotate(-90 67.3 67.5)">IO12</text>
<text x="70.1" y="67.5" transform="rotate(-90 70.1 67.5)">IO13</text>
<text x="73" y="67.5" transform="rotate(-90 73 67.5)">IO14</text>
<text x="75.9" y="67.5" transform="rotate(-90 75.9 67.5)">IO21</text>
<text x="78.8" y="67.5" transform="rotate(-90 78.8 67.5)">IO47</text>
<text x="81.7" y="67.5" transform="rotate(-90 81.7 67.5)">IO48</text>
<text x="84.5" y="67.5" transform="rotate(-90 84.5 67.5)">IO45</text>
<text x="159.6" y="147.6">VCC</text>
<text x="161.7" y="153.4">D+</text>
<text x="162.4" y="150.5">D-</text>
<text x="159.4" y="159.1">GND</text>
<text x="162.6" y="156.2">ID</text>
</g>
<g font-size="2.1">
<text x="30.2" y="2.2">5</text>
<text x="84.7" y="2.2">4</text>
<text x="139.2" y="2.2">3</text>
<text x="193.8" y="2.2">2</text>
<text x="248.3" y="2.2">1</text>
<text x=".8" y="29.8">D</text>
<text x="276.3" y="29.8">D</text>
<text x=".8" y="80.1">C</text>
<text x="276.3" y="80.1">C</text>
<text x=".8" y="130.3">B</text>
<text x="276.3" y="130.3">B</text>
<text x=".8" y="180.5">A</text>
<text x="276.3" y="180.5">A</text>
<text x="30.2" y="206">5</text>
<text x="84.7" y="206">4</text>
<text x="139.2" y="206">3</text>
<text x="193.8" y="206">2</text>
<text x="248.3" y="206">1</text>
</g>
</svg>
